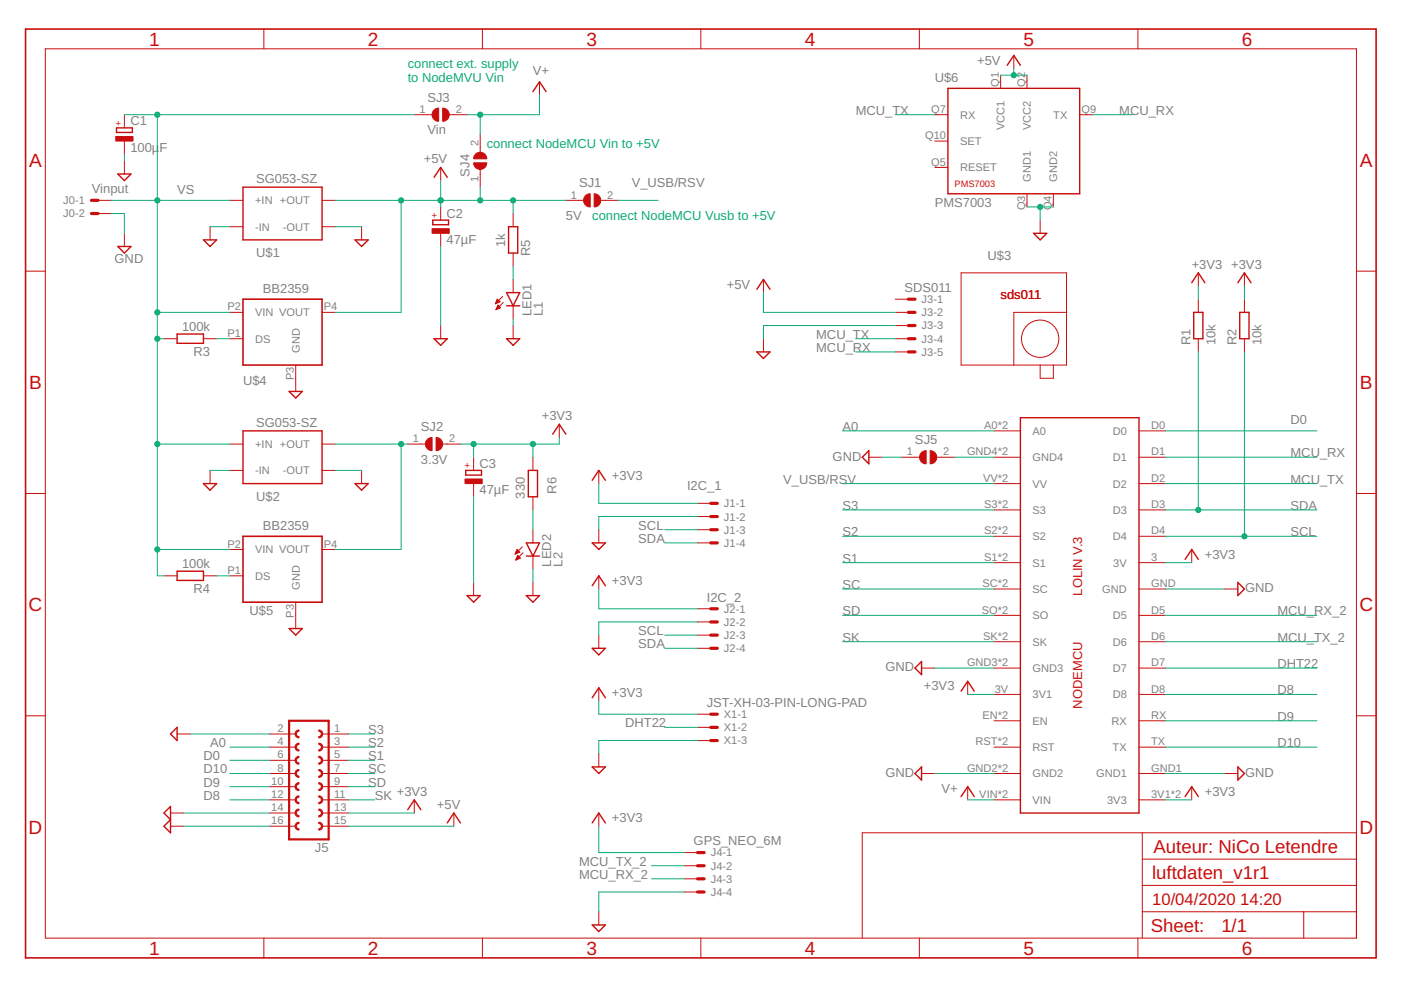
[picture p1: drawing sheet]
<svg xmlns="http://www.w3.org/2000/svg" width="297mm" height="210mm" viewBox="0 0 297 210" stroke-linecap="round" stroke-linejoin="round" font-family="sans-serif">
<g fill="none" stroke="#c90d0c" stroke-width=".68">
<path d="M19.4 45.3h1.4M19.4 42.5h1.4M192.6 63.4h1.4M192.6 66.2h1.4M192.6 69h1.4M192.6 71.8h1.4M192.6 74.6h1.4M150.7 106.7h1.4M150.7 109.5h1.4M150.7 112.3h1.4M150.7 115.1h1.4M150.7 129.1h1.4"/>
<path d="M150.7 131.9h1.4M150.7 134.7h1.4M150.7 137.5h1.4M150.7 151.4h1.4M150.7 154.2h1.4M150.7 157h1.4M147.9 180.8h1.4M147.9 183.6h1.4M147.9 186.3h1.4M147.9 189.1h1.4"/>
</g>
<g fill="none" stroke="#c90d0c" stroke-width=".21">
<path d="M9.6 10.4h278v188.5h-278zM55.9 6.2v4.2M102.3 6.2v4.2M114.4 17.3v2.8M148.6 6.2v4.2M194.9 6.2v4.2M212.2 15.9v2.8M214.9 11.7v2.8M217.7 15.9v2.8M241.3 6.2v4.2M26.4 24.3v2.8M26.4 29.9v2.8"/>
<path d="M26.4 34.1v2.8M87.8 24.3h3.8M93.4 35.5v2.8M95.2 24.3h3.8M101.8 28.5v3.8M101.8 35.9v3.8M198.2 24.3h2.8M198.2 29.9h2.8M198.2 35.5h2.8M228.9 24.3h2.8M5.4 57.5h4.2M20.8 45.3h2.8"/>
<path d="M20.8 42.5h2.8M26.4 49.5v2.8M44.5 48.1v2.8M48.7 42.5h2.8M48.7 48.1h2.8M68.3 42.5h2.8M68.3 48.1h2.8M76.7 48.1v2.8M93.4 43.9v2.8M93.4 49.5v2.8M108.8 45.3v2.8M108.8 53.7v2.8"/>
<path d="M108.8 59.2v2.8M120 42.5h3.7M127.4 42.5h3.7M161.9 59.2v2.8M203.8 57.8h22.3v19.6h-22.3zM217.7 41.1v2.8M220.5 46.7v2.8M223.3 41.1v2.8M254.1 57.8v2.8M263.8 57.8v2.8M287.6 57.5h4.2M34.8 71.8h2.7"/>
<path d="M43.1 71.8h2.8M48.7 66.2h2.8M48.7 71.8h2.8M62.7 77.4v5.6M68.3 66.2h2.8M93.4 69v2.8M105.1 64.3h.2M105.1 64.1h.5M105.2 65.6h.1M105.2 64h.8M105.2 65.5h.4M105.3 63.9h.6"/>
<path d="M105.3 65.4h.6M105.3 63.7h.4M105.3 65.2h.8M105.4 63.6h.2M105.4 65.1h.6M105.4 63.5h.1M105.4 63.4l-.4 1M105.4 63.4l.6 .6-1 .4M105.5 65h.4M105.5 64.8h.2M106.1 65.2l-.5-.5-.4 1M106.1 65.2l-.9 .5"/>
<path d="M106.6 62.9l-1.6 1.5M106.7 64.1l-1.5 1.6M108.8 64.8v2.8M108.8 69v2.8M161.9 71.8v2.8M189.8 63.4h2.8M189.8 66.2h2.8M189.8 69h2.8M189.8 71.8h2.8M189.8 74.6h2.8M220.5 77.4v2.8h2.8v-2.8M226.1 66.2h-11.2v11.2"/>
<path d="M254.1 63.4v2.8M254.1 71.8v2.8M263.8 63.4v2.8M263.8 71.8v2.8M44.5 99.7v2.8M48.7 99.7h2.8M48.7 94.1h2.8M68.3 99.7h2.8M68.3 94.1h2.8M76.7 99.7v2.8M86.4 94.1h3.8M93.9 94.1h3.7"/>
<path d="M100.4 96.9v2.8M113 96.9v2.8M118.6 90v2.8M127 99.7v2.8M184.2 96.9h2.8M191.2 96.9h3.8M198.6 96.9h3.8M210.8 91.4h5.5M210.8 96.9h5.5M241.5 91.4h5.6M241.5 96.9h5.6M5.4 104.6h4.2"/>
<path d="M48.7 116.5h2.8M68.3 116.5h2.8M100.4 102.5v2.8M109.2 117.4h.2M109.3 117.3h.4M109.4 117.1h.6M109.4 118.6h.2M109.4 117h.7M109.5 118.5h.4M109.5 116.9h.5M109.5 118.3h.8M109.5 116.7h.3"/>
<path d="M109.6 118.2h.6M109.6 116.6h.1M109.6 116.5l.6 .6-1 .4zM109.6 118.1h.5M109.7 117.9h.2M109.7 117.8h.1M109.8 117.8l.5 .5-1 .4zM110.7 116l-1.5 1.5M110.9 117.2l-1.6 1.5M113 105.3v2.8M113 112.3v2.8M113 117.9v2.8"/>
<path d="M127 112.3v2.8M147.9 106.7h2.8M147.9 109.5h2.8M147.9 112.3h2.8M147.9 115.1h2.8M210.8 102.5h5.5M210.8 108.1h5.5M210.8 113.7h5.5M210.8 119.3h5.5M241.5 102.5h5.6M241.5 108.1h5.6M241.5 113.7h5.6"/>
<path d="M241.5 119.3h5.6M252.7 116.5v2.8M287.6 104.6h4.2M34.8 122.1h2.7M43.1 122.1h2.8M48.7 122.1h2.8M62.7 127.7v5.6M100.4 123.5v2.8M113 123.5v2.8M127 122.1v2.8M127 134.7v2.8M147.9 129.1h2.8"/>
<path d="M147.9 131.9h2.8M147.9 134.7h2.8M147.9 137.5h2.8M210.8 124.9h5.5M210.8 130.5h5.5M210.8 136.1h5.5M241.5 124.9h5.6M241.5 130.5h5.6M241.5 136.1h5.6M259.7 124.9h2.7M5.4 151.8h4.2M37.5 155.6h2.8"/>
<path d="M57.1 158.4h5.6M57.1 155.6h5.6M68.3 158.4h5.6M68.3 155.6h5.6M127 145.8v2.8M127 159.8v2.8M147.9 151.4h2.8M147.9 154.2h2.8M147.9 157h2.8M195.4 141.6h2.8M205.2 144.4v2.8M210.8 141.6h5.5"/>
<path d="M210.8 147.2h5.5M210.8 152.8h5.5M210.8 158.4h5.5M241.5 141.6h5.6M241.5 147.2h5.6M241.5 152.8h5.6M241.5 158.4h5.6M287.6 151.8h4.2M36.2 172.4h2.7M36.2 175.2h2.7M57.1 164h5.6M57.1 169.6h5.6"/>
<path d="M57.1 172.4h5.6M57.1 175.2h5.6M57.1 161.2h5.6M57.1 166.8h5.6M68.3 164h5.6M68.3 169.6h5.6M68.3 172.4h5.6M68.3 175.2h5.6M68.3 161.2h5.6M68.3 166.8h5.6M87.8 169.6v2.8M96.2 172.4v2.8"/>
<path d="M127 172.4v2.8M195.4 164h2.8M205.2 166.8v2.8M210.8 164h5.5M210.8 169.6h5.5M241.5 164h5.6M241.5 169.6h5.6M242.2 176.6v22.3M252.7 166.8v2.8M259.7 164h2.7M287.6 176.6h-104.8v22.3M55.9 198.9v4.2"/>
<path d="M102.3 198.9v4.2M127 193.3v2.8M145.1 180.8h2.8M145.1 183.6h2.8M145.1 186.3h2.8M145.1 189.1h2.8M148.6 198.9v4.2M194.9 198.9v4.2M241.3 198.9v4.2M242.2 193.3h45.4M242.2 187.7h45.4M242.2 182.2h45.4"/>
<path d="M276.4 193.3v5.6"/>
<circle cx="220.5" cy="71.8" r="4"/>
</g>
<g fill="none" stroke="#c90d0c" stroke-width=".3">
<path d="M113 19.4l1.4-2.1 1.4 2.1M201 18.7h27.9v22.4h-27.9zM213.6 13.8l1.3-2.1 1.4 2.1M24.7 27.1h3.4v1h-3.4zM25 36.9h2.8l-1.4 1.4zM51.5 39.7h16.8v11.2h-16.8zM92 37.6l1.4-2.1 1.4 2.1M25 52.3h2.8l-1.4 1.4zM43.1 50.9h2.8l-1.4 1.4zM75.3 50.9h2.8l-1.4 1.4zM91.8 46.7h3.3v.9h-3.3zM107.8 48.1h2v5.6h-2z"/>
<path d="M219.1 49.5h2.8l-1.4 1.4zM252.7 59.9l1.4-2.1 1.4 2.1M262.4 59.9l1.4-2.1 1.4 2.1M37.5 70.8h5.6v2h-5.6zM92 71.8h2.8l-1.4 1.4zM107.4 71.8h2.8l-1.4 1.4zM107.4 62h2.8l-1.4 2.8zM107.4 64.8h2.8M160.5 74.6h2.8l-1.4 1.4zM160.5 61.3l1.4-2.1 1.4 2.1M253.1 66.2h1.9v5.6h-1.9zM262.8 66.2h2v5.6h-2z"/>
<path d="M51.5 91.4h16.8v11.1h-16.8zM61.3 83h2.8l-1.4 1.4zM98.7 99.7h3.4v1h-3.4zM112 99.7h2v5.6h-2zM117.2 92.1l1.4-2.1 1.4 2.1M184.2 95.5v2.8l-1.4-1.4zM216.3 88.6h25.2v83.8h-25.2zM43.1 102.5h2.8l-1.4 1.4zM75.3 102.5h2.8l-1.4 1.4zM111.6 115.1h2.8l-1.4 2.8zM111.6 117.9h2.8M125.6 101.8l1.4-2.1 1.4 2.1"/>
<path d="M125.6 115.1h2.8l-1.4 1.4zM251.3 118.6l1.4-2.1 1.4 2.1M37.5 121.1h5.6v2h-5.6zM61.3 133.3h2.8l-1.4 1.4zM99 126.3h2.8l-1.4 1.4zM111.6 126.3h2.8l-1.4 1.4zM125.6 124.2l1.4-2.1 1.4 2.1M125.6 137.5h2.8l-1.4 1.4zM262.4 123.5l1.4 1.4-1.4 1.4zM37.5 154.2v2.8l-1.3-1.4zM125.6 147.9l1.4-2.1 1.4 2.1M195.4 140.3v2.7l-1.4-1.4z"/>
<path d="M203.8 146.5l1.4-2.1 1.4 2.1M36.2 171v5.6l-1.4-1.4 1.4-1.4-1.4-1.4zM86.4 171.7l1.4-2.1 1.4 2.1M94.8 174.5l1.4-2.1 1.4 2.1M125.6 162.6h2.8l-1.4 1.4zM125.6 174.5l1.4-2.1 1.4 2.1M195.4 162.6v2.8l-1.4-1.4zM203.8 168.9l1.4-2.1 1.4 2.1M251.3 168.9l1.4-2.1 1.4 2.1M262.4 162.6l1.4 1.4-1.4 1.4zM125.6 196.1h2.8l-1.4 1.4z"/>
</g>
<g fill="#c90d0c" stroke="#c90d0c" stroke-width=".21">
<path d="M126 41.1a1.4 1.4 0 0 1 1.4 1.4 1.4 1.4 0 0 1-1.4 1.4z" fill-rule="evenodd"/>
<path d="M124.1 41.5l.6-.4h.4v2.8a1.4 1.4 0 0 1-1.3-.9 1.4 1.4 0 0 1 .3-1.5z" fill-rule="evenodd"/>
<path d="M92.5 92.8a1.4 1.4 0 0 1 1.4 1.3 1.4 1.4 0 0 1-1.4 1.4z" fill-rule="evenodd"/>
<path d="M90.6 93.2l1-.4v2.7a1.4 1.4 0 0 1-1.3-.8 1.4 1.4 0 0 1 .3-1.5z" fill-rule="evenodd"/>
<path d="M93.9 22.9a1.4 1.4 0 0 1 1.4 1.4 1.4 1.4 0 0 1-1.4 1.4z" fill-rule="evenodd"/>
<path d="M92 23.3l.5-.3 .5-.1v2.8a1.4 1.4 0 0 1-1.3-.8 1.4 1.4 0 0 1 .3-1.6z" fill-rule="evenodd"/>
<path d="M67.6 160.4a.84 .84 0 0 1 .8 .8 .84 .84 0 0 1-.8 .8v-.2a.56 .56 0 0 0 .5-.6 .56 .56 0 0 0-.5-.6z" fill-rule="evenodd"/>
<path d="M67.6 157.6a.84 .84 0 0 1 .8 .8 .84 .84 0 0 1-.8 .8v-.2a.56 .56 0 0 0 .5-.6 .56 .56 0 0 0-.5-.6z" fill-rule="evenodd"/>
<path d="M67.6 154.8a.84 .84 0 0 1 .8 .8 .84 .84 0 0 1-.8 .8v-.2a.56 .56 0 0 0 .5-.6 .56 .56 0 0 0-.5-.6z" fill-rule="evenodd"/>
<path d="M62.7 160.7l.6-.3h.1v.2a.56 .56 0 0 0-.6 .6 .56 .56 0 0 0 .6 .6v.2a.84 .84 0 0 1-.7-1.3z" fill-rule="evenodd"/>
<path d="M62.7 157.9l.6-.3h.1v.2a.56 .56 0 0 0-.6 .6 .56 .56 0 0 0 .6 .6v.2a.84 .84 0 0 1-.7-1.3z" fill-rule="evenodd"/>
<path d="M62.7 155.2l.6-.4h.1v.2a.56 .56 0 0 0-.6 .6 .56 .56 0 0 0 .6 .6v.2a.84 .84 0 0 1-.7-1.2z" fill-rule="evenodd"/>
<path d="M67.6 165.9a.84 .84 0 0 1 .8 .9 .84 .84 0 0 1-.8 .8v-.3a.56 .56 0 0 0 .5-.5 .56 .56 0 0 0-.5-.6z" fill-rule="evenodd"/>
<path d="M67.6 163.2a.84 .84 0 0 1 .8 .8 .84 .84 0 0 1-.8 .8v-.3a.56 .56 0 0 0 .5-.5 .56 .56 0 0 0-.5-.6z" fill-rule="evenodd"/>
<path d="M62.8 166.1l.6-.2v.3a.56 .56 0 0 0-.6 .6 .56 .56 0 0 0 .6 .5v.3a.84 .84 0 0 1-.8-.5 .84 .84 0 0 1 .2-1z" fill-rule="evenodd"/>
<path d="M62.8 163.3l.6-.1v.2a.56 .56 0 0 0-.6 .6 .56 .56 0 0 0 .6 .5v.3a.84 .84 0 0 1-.8-.5 .84 .84 0 0 1 .2-1z" fill-rule="evenodd"/>
<path d="M67.6 174.3a.84 .84 0 0 1 .8 .9 .84 .84 0 0 1-.8 .8v-.3a.56 .56 0 0 0 .5-.5 .56 .56 0 0 0-.5-.6z" fill-rule="evenodd"/>
<path d="M67.6 171.5a.84 .84 0 0 1 .8 .9 .84 .84 0 0 1-.8 .8v-.3a.56 .56 0 0 0 .5-.5 .56 .56 0 0 0-.5-.6z" fill-rule="evenodd"/>
<path d="M67.6 168.7a.84 .84 0 0 1 .8 .9 .84 .84 0 0 1-.8 .8v-.3a.56 .56 0 0 0 .5-.5 .56 .56 0 0 0-.5-.6z" fill-rule="evenodd"/>
<path d="M62.8 174.5l.6-.2v.3a.56 .56 0 0 0-.6 .6 .56 .56 0 0 0 .6 .5v.3a.84 .84 0 0 1-.8-.5 .84 .84 0 0 1 .2-1z" fill-rule="evenodd"/>
<path d="M62.8 171.7l.6-.2v.3a.56 .56 0 0 0-.6 .6 .56 .56 0 0 0 .6 .5v.3a.84 .84 0 0 1-.8-.5 .84 .84 0 0 1 .2-1z" fill-rule="evenodd"/>
<path d="M62.8 168.9l.6-.2v.3a.56 .56 0 0 0-.6 .6 .56 .56 0 0 0 .6 .5v.3a.84 .84 0 0 1-.8-.5 .84 .84 0 0 1 .2-1z" fill-rule="evenodd"/>
<path d="M100.8 32.7a1.41 1.41 0 0 1 1.5-.3 1.41 1.41 0 0 1 .9 1.3h-2.8l.1-.5z" fill-rule="evenodd"/>
<path d="M100.4 34.5h2.8a1.4 1.4 0 0 1-1.4 1.4 1.4 1.4 0 0 1-1.4-1.4z" fill-rule="evenodd"/>
<path d="M197.2 95.5a1.4 1.4 0 0 1 1.4 1.4 1.4 1.4 0 0 1-1.4 1.4z" fill-rule="evenodd"/>
<path d="M195.4 95.9l1-.4v2.8a1.4 1.4 0 0 1-1.3-.8 1.4 1.4 0 0 1 .3-1.6z" fill-rule="evenodd"/>
</g>
<path d="M5.4 6.2h286.4v196.9h-286.4zM51.5 63.4h16.8v14h-16.8zM51.5 113.7h16.8v14h-16.8z" fill="none" stroke="#c90d0c" stroke-width=".34"/>
<path d="M61.3 152.8h8.4v25.2h-8.4z" fill="none" stroke="#c90d0c" stroke-width=".47"/>
<g fill="#c90d0c" stroke="#c90d0c" stroke-width=".21">
<path d="M91.6 48.5h3.6v1h-3.6z"/>
<path d="M98.6 101.6h3.6v.9h-3.6z"/>
<path d="M24.6 28.9h3.6v1h-3.6z"/>
</g>
<g fill="none" stroke="#0dab76" stroke-width=".21">
<path d="M212.2 15.9h5.5M214.9 14.5v1.4M26.4 32.7v1.4M26.4 24.3h61.4M33.4 24.3v97.8h1.4M93.4 38.3v5.6M101.8 24.3v4.2M101.8 39.7v2.8M114.4 20.1v4.2h-15.4M189.8 24.3h8.4M231.7 24.3h8.4M23.6 45.3h2.8v4.2"/>
<path d="M23.6 42.5h25.1M44.5 48.1h4.2M71.1 48.1h5.6M71.1 42.5h48.9M85 42.5v23.7h-13.9M93.4 52.3v16.7M108.8 42.5v2.8M108.8 56.5v2.7M131.1 42.5h8.4M217.7 43.9h5.6M220.5 43.9v2.8M33.4 66.2h15.3"/>
<path d="M33.4 71.8h1.4M45.9 71.8h2.8M108.8 67.6v1.4M161.9 62v4.2h27.9M181.4 71.8h8.4M181.4 74.6h8.4M189.8 69h-27.9v2.8M254.1 60.6v2.8M254.1 74.6v33.5M263.8 60.6v2.8M263.8 74.6v39.1M33.4 94.1h15.3"/>
<path d="M44.5 99.7h4.2M71.1 99.7h5.6M71.1 94.1h15.3M85 94.1v22.4h-13.9M100.4 94.1v2.8M113 94.1v2.8M118.6 92.8v1.3h-21M178.6 91.4h32.2M187 96.9h4.2M202.4 96.9h8.4M247.1 96.9h32.1M247.1 91.4h32.1"/>
<path d="M33.4 116.5h15.3M100.4 105.3v18.2M113 108.1v4.2M127 102.5v4.2h20.9M140.9 115.1h7M140.9 112.3h7M147.9 109.5h-20.9v2.8M178.6 119.3h32.2M178.6 108.1h32.2M178.6 113.7h32.2M178.6 102.5h32.2M247.1 119.3h5.6"/>
<path d="M247.1 108.1h32.1M247.1 113.7h32.1M247.1 102.5h32.1M45.9 122.1h2.8M113 120.7v2.8M127 124.9v4.2h20.9M140.9 137.5h7M140.9 134.7h7M147.9 131.9h-20.9v2.8M178.6 124.9h32.2M178.6 130.5h32.2M178.6 136.1h32.2"/>
<path d="M247.1 124.9h12.6M247.1 130.5h32.1M247.1 136.1h32.1M40.3 155.6h16.8M48.7 158.4h8.4M73.9 155.6h5.6M73.9 158.4h5.6M127 148.6v2.8h20.9M140.9 154.2h7M147.9 157h-20.9v2.8M198.2 141.6h12.6M205.2 147.2h5.6"/>
<path d="M247.1 141.6h32.1M247.1 147.2h32.1M247.1 158.4h32.1M247.1 152.8h32.1M38.9 172.4h18.2M38.9 175.2h18.2M48.7 164h8.4M48.7 169.6h8.4M48.7 161.2h8.4M48.7 166.8h8.4M73.9 164h5.6M73.9 172.4h13.9"/>
<path d="M73.9 175.2h22.3M73.9 169.6h5.6M73.9 161.2h5.6M73.9 166.8h5.6M127 175.2v5.6h18.1M198.2 164h12.6M205.2 169.6h5.6M247.1 164h12.6M247.1 169.6h5.6M138.1 186.3h7M138.1 183.6h7M145.1 189.1h-18.1v4.2"/>
</g>
<g fill="#0dab76" stroke="#0dab76" stroke-width=".21">
<circle cx="220.5" cy="43.9" r=".55"/>
<circle cx="33.4" cy="42.5" r=".55"/>
<circle cx="33.4" cy="66.2" r=".55"/>
<circle cx="33.4" cy="94.1" r=".55"/>
<circle cx="33.4" cy="71.8" r=".55"/>
<circle cx="33.4" cy="116.5" r=".55"/>
<circle cx="33.4" cy="24.3" r=".55"/>
<circle cx="85" cy="94.1" r=".55"/>
<circle cx="85" cy="42.5" r=".55"/>
<circle cx="93.4" cy="42.5" r=".55"/>
<circle cx="101.8" cy="42.5" r=".55"/>
<circle cx="108.8" cy="42.5" r=".55"/>
<circle cx="214.9" cy="15.9" r=".55"/>
<circle cx="100.4" cy="94.1" r=".55"/>
<circle cx="113" cy="94.1" r=".55"/>
<circle cx="101.8" cy="24.3" r=".55"/>
<circle cx="254.1" cy="108.1" r=".55"/>
<circle cx="263.8" cy="113.7" r=".55"/>
</g>
<g font-size="4" fill="#c90d0c">
<text x="31.7" y="9.7">1</text>
<text x="78" y="9.7">2</text>
<text x="124.3" y="9.7">3</text>
<text x="170.6" y="9.7">4</text>
<text x="217" y="9.7">5</text>
<text x="263.3" y="9.7">6</text>
<text x="6.2" y="35.4">A</text>
<text x="288.3" y="35.4">A</text>
<text x="6.2" y="82.5">B</text>
<text x="288.3" y="82.5">B</text>
<text x="6.1" y="129.6">C</text>
<text x="288.2" y="129.6">C</text>
<text x="6.1" y="176.8">D</text>
<text x="288.2" y="176.8">D</text>
<text x="31.7" y="202.4">1</text>
<text x="78" y="202.4">2</text>
<text x="124.3" y="202.4">3</text>
<text x="170.6" y="202.4">4</text>
<text x="217" y="202.4">5</text>
<text x="263.3" y="202.4">6</text>
</g>
<g font-size="3.9" fill="#c90d0c">
<text x="244.6" y="180.8">Auteur: NiCo Letendre</text>
<text x="244.3" y="186.3">luftdaten_v1r1</text>
<text x="244" y="197.7">Sheet:</text>
<text x="258.9" y="197.5">1/1</text>
</g>
<g font-size="3.5" fill="#c90d0c">
<text x="244.3" y="191.9">10/04/2020</text>
<text x="262.9" y="191.9">14:20</text>
</g>
<g font-size="2.8" fill="#0dab76">
<text x="86.4" y="14.4">connect ext. supply</text>
<text x="86.4" y="17.3">to NodeMVU Vin</text>
<text x="103.2" y="31.3">connect NodeMCU Vin to +5V</text>
<text x="125.6" y="46.7">connect NodeMCU Vusb to +5V</text>
</g>
<g font-size="2.8" fill="#808080">
<text x="113" y="15.9">V+</text>
<text x="198.2" y="17.3">U$6</text>
<text x="207.2" y="13.7">+5V</text>
<text x="90.6" y="21.5">SJ3</text>
<text x="27.6" y="26.6">C1</text>
<text x="90.6" y="28.5">Vin</text>
<text x="181.4" y="24.3">MCU_TX</text>
<text x="237.3" y="24.3">MCU_RX</text>
<text x="27.6" y="32.2">100µ</text>
<text x="33.8" y="32.2">F</text>
<text x="89.8" y="34.7">+5V</text>
<text x="19.5" y="40.9">Vinput</text>
<text x="37.6" y="41.1">VS</text>
<text x="54.3" y="38.8">SG053-SZ</text>
<text x="99.6" y="37.4" transform="rotate(-90 99.6 37.4)">SJ4</text>
<text x="122.8" y="39.7">SJ1</text>
<text x="133.9" y="39.7">V_USB/RSV</text>
<text x="94.7" y="46.1">C2</text>
<text x="120" y="46.7">5V</text>
<text x="198.2" y="43.9">PMS7003</text>
<text x="94.7" y="51.7">47µF</text>
<text x="107.1" y="52.4" transform="rotate(-90 107.1 52.4)">1k</text>
<text x="24.3" y="55.7">GND</text>
<text x="54.3" y="54.5">U$1</text>
<text x="112.4" y="54.4" transform="rotate(-90 112.4 54.4)">R5</text>
<text x="209.4" y="55.1">U$3</text>
<text x="252.7" y="57">+3V3 +3V3</text>
<text x="55.7" y="62">BB2359</text>
<text x="154.1" y="61.2">+5V</text>
<text x="191.8" y="61.9">SDS011</text>
<text x="38.6" y="70.1">100k</text>
<text x="112.7" y="67.1" transform="rotate(-90 112.7 67.1)">LED1</text>
<text x="115.1" y="67.1" transform="rotate(-90 115.1 67.1)">L1</text>
<text x="173" y="71.8">MCU_TX</text>
<text x="41" y="75.4">R3</text>
<text x="173" y="74.6">MCU_RX</text>
<text x="252.4" y="73.2" transform="rotate(-90 252.4 73.2)">R1</text>
<text x="257.7" y="73.2" transform="rotate(-90 257.7 73.2)">10k</text>
<text x="262.2" y="73.2" transform="rotate(-90 262.2 73.2)">R2</text>
<text x="267.5" y="73.2" transform="rotate(-90 267.5 73.2)">10k</text>
<text x="51.5" y="81.6">U$4</text>
<text x="114.9" y="89.1">+3V3</text>
<text x="273.6" y="90">D0</text>
<text x="54.3" y="90.5">SG053-SZ</text>
<text x="89.2" y="91.4">SJ2</text>
<text x="178.6" y="91.4">A0</text>
<text x="194" y="94.2">SJ5</text>
<text x="89.2" y="98.3">3.3V</text>
<text x="101.7" y="99.2">C3</text>
<text x="129.7" y="101.7">+3V3</text>
<text x="176.5" y="97.6">GND</text>
<text x="273.6" y="97">MCU_RX</text>
<text x="54.3" y="106.2">U$2</text>
<text x="101.7" y="104.8">47µF</text>
<text x="111.3" y="105.7" transform="rotate(-90 111.3 105.7)">330</text>
<text x="118" y="104.7" transform="rotate(-90 118 104.7)">R6</text>
<text x="145.7" y="103.8">I2C_1</text>
<text x="166.1" y="102.5">V_USB/RSV</text>
<text x="273.6" y="102.5">MCU_TX</text>
<text x="55.7" y="112.3">BB2359</text>
<text x="135.3" y="112.3">SCL</text>
<text x="178.6" y="108.1">S3</text>
<text x="178.6" y="113.7">S2</text>
<text x="273.6" y="108.1">SDA</text>
<text x="273.6" y="113.7">SCL</text>
<text x="135.3" y="115.1">SDA</text>
<text x="178.6" y="119.3">S1</text>
<text x="255.5" y="118.5">+3V3</text>
<text x="38.6" y="120.4">100k</text>
<text x="41" y="125.7">R4</text>
<text x="116.9" y="120.1" transform="rotate(-90 116.9 120.1)">LED2</text>
<text x="119.3" y="120.1" transform="rotate(-90 119.3 120.1)">L2</text>
<text x="129.7" y="124">+3V3</text>
<text x="178.6" y="124.9">SC</text>
<text x="264" y="125.6">GND</text>
<text x="52.9" y="130.5">U$5</text>
<text x="149.9" y="127.5">I2C_2</text>
<text x="178.6" y="130.5">SD</text>
<text x="270.8" y="130.5">MCU_RX_2</text>
<text x="135.3" y="137.5">SDA</text>
<text x="135.3" y="134.7">SCL</text>
<text x="178.6" y="136.1">SK</text>
<text x="270.8" y="136.1">MCU_TX_2</text>
<text x="187.7" y="142.3">GND</text>
<text x="270.8" y="141.6">DHT22</text>
<text x="129.7" y="147.8">+3V3</text>
<text x="149.9" y="149.9">JST-XH-03-PIN-LONG-PAD</text>
<text x="195.9" y="146.4">+3V3</text>
<text x="270.8" y="147.2">D8</text>
<text x="78.1" y="155.6">S3</text>
<text x="132.5" y="154.2">DHT22</text>
<text x="270.8" y="152.8">D9</text>
<text x="43.1" y="161.2">D0</text>
<text x="44.5" y="158.4">A0</text>
<text x="78.1" y="158.4">S2</text>
<text x="78.1" y="161.2">S1</text>
<text x="270.8" y="158.4">D10</text>
<text x="43.1" y="166.8">D9</text>
<text x="43.1" y="164">D10</text>
<text x="78.1" y="164">SC</text>
<text x="78.1" y="166.8">SD</text>
<text x="187.7" y="164.7">GND</text>
<text x="264" y="164.7">GND</text>
<text x="43.1" y="169.6">D8</text>
<text x="79.5" y="169.6">SK</text>
<text x="84.1" y="168.7">+3V3</text>
<text x="92.6" y="171.5">+5V</text>
<text x="199.6" y="168.2">V+</text>
<text x="255.5" y="168.7">+3V3</text>
<text x="129.7" y="174.3">+3V3</text>
<text x="147.1" y="179.2">GPS_NEO_6M</text>
<text x="66.8" y="180.7">J5</text>
<text x="122.8" y="183.5">MCU_TX_2</text>
<text x="122.8" y="186.3">MCU_RX_2</text>
</g>
<g font-size="2.8" fill="#c90d0c">
<text x="212.2" y="63.4">sds011</text>
<text x="229.5" y="126.3" transform="rotate(-90 229.5 126.3)">LOLIN V.3</text>
<text x="229.5" y="150.3" transform="rotate(-90 229.5 150.3)">NODEMCU</text>
</g>
<g font-size="2.3" fill="#808080">
<text x="88.9" y="23.9">1</text>
<text x="96.6" y="23.9">2</text>
<text x="197.5" y="23.9">Q7</text>
<text x="211.8" y="18.3" transform="rotate(-90 211.8 18.3)">Q1</text>
<text x="217.4" y="18.3" transform="rotate(-90 217.4 18.3)">Q2</text>
<text x="229.3" y="23.9">Q9</text>
<text x="196.1" y="29.5">Q10</text>
<text x="203.6" y="25.2">RX</text>
<text x="213" y="27.6" transform="rotate(-90 213 27.6)">VCC1</text>
<text x="218.6" y="27.6" transform="rotate(-90 218.6 27.6)">VCC2</text>
<text x="223.3" y="25.2">TX</text>
<text x="101.4" y="30.9" transform="rotate(-90 101.4 30.9)">2</text>
<text x="197.5" y="35.1">Q5</text>
<text x="203.6" y="30.7">SET</text>
<text x="101.4" y="38.6" transform="rotate(-90 101.4 38.6)">1</text>
<text x="203.6" y="36.3">RESET</text>
<text x="218.6" y="38.5" transform="rotate(-90 218.6 38.5)">GND1</text>
<text x="224.2" y="38.5" transform="rotate(-90 224.2 38.5)">GND2</text>
<text x="13.4" y="46.1">J0-2</text>
<text x="13.4" y="43.3">J0-1</text>
<text x="54.1" y="43.3">+IN +OUT</text>
<text x="121.1" y="42.1">1</text>
<text x="128.7" y="42.1">2</text>
<text x="217.4" y="44.6" transform="rotate(-90 217.4 44.6)">Q3</text>
<text x="222.9" y="44.6" transform="rotate(-90 222.9 44.6)">Q4</text>
<text x="54.1" y="48.9">-IN</text>
<text x="60" y="48.9">-OUT</text>
<text x="48.3" y="65.8">P2</text>
<text x="68.7" y="65.8">P4</text>
<text x="195.4" y="64.3">J3-1</text>
<text x="48.3" y="71.4">P1</text>
<text x="54.1" y="67.1">VIN VOUT</text>
<text x="195.4" y="67.1">J3-2</text>
<text x="195.4" y="69.9">J3-3</text>
<text x="54.1" y="72.6">DS</text>
<text x="63.5" y="74.8" transform="rotate(-90 63.5 74.8)">GND</text>
<text x="195.4" y="72.6">J3-4</text>
<text x="195.4" y="75.4">J3-5</text>
<text x="62.3" y="80.7" transform="rotate(-90 62.3 80.7)">P3</text>
<text x="54.1" y="95">+IN +OUT</text>
<text x="87.5" y="93.8">1</text>
<text x="95.2" y="93.8">2</text>
<text x="208.7" y="91">A0*2</text>
<text x="218.9" y="92.2">A0</text>
<text x="235.9" y="92.2">D0</text>
<text x="244.1" y="91">D0</text>
<text x="54.1" y="100.6">-IN</text>
<text x="60" y="100.6">-OUT</text>
<text x="192.3" y="96.6">1</text>
<text x="200" y="96.6">2</text>
<text x="205" y="96.6">GND4*2</text>
<text x="218.9" y="97.8">GND4</text>
<text x="235.9" y="97.8">D1</text>
<text x="244.1" y="96.6">D1</text>
<text x="153.5" y="107.6">J1-1</text>
<text x="208.4" y="102.1">VV*2</text>
<text x="208.7" y="107.7">S3*2</text>
<text x="218.9" y="103.4">VV</text>
<text x="235.9" y="103.4">D2</text>
<text x="244.1" y="102.1">D2</text>
<text x="244.1" y="107.7">D3</text>
<text x="153.5" y="110.4">J1-2</text>
<text x="153.5" y="113.2">J1-3</text>
<text x="208.7" y="113.3">S2*2</text>
<text x="218.9" y="109">S3</text>
<text x="235.9" y="109">D3</text>
<text x="244.1" y="113.3">D4</text>
<text x="48.3" y="116.1">P2</text>
<text x="54.1" y="117.3">VIN VOUT</text>
<text x="68.7" y="116.1">P4</text>
<text x="153.5" y="115.9">J1-4</text>
<text x="208.7" y="118.9">S1*2</text>
<text x="218.9" y="114.5">S2</text>
<text x="235.9" y="114.5">D4</text>
<text x="244.1" y="118.9">3</text>
<text x="48.3" y="121.7">P1</text>
<text x="54.1" y="122.9">DS</text>
<text x="63.5" y="125.1" transform="rotate(-90 63.5 125.1)">GND</text>
<text x="208.3" y="124.5">SC*2</text>
<text x="218.9" y="125.7">SC</text>
<text x="218.9" y="120.1">S1</text>
<text x="233.7" y="125.7">GND</text>
<text x="236" y="120.1">3V</text>
<text x="244.1" y="124.5">GND</text>
<text x="62.3" y="130.9" transform="rotate(-90 62.3 130.9)">P3</text>
<text x="153.5" y="129.9">J2-1</text>
<text x="208.2" y="130.1">SO*2</text>
<text x="218.9" y="131.3">SO</text>
<text x="235.9" y="131.3">D5</text>
<text x="244.1" y="130.1">D5</text>
<text x="153.5" y="132.7">J2-2</text>
<text x="153.5" y="135.5">J2-3</text>
<text x="208.4" y="135.7">SK*2</text>
<text x="218.9" y="136.9">SK</text>
<text x="235.9" y="136.9">D6</text>
<text x="244.1" y="135.7">D6</text>
<text x="153.5" y="138.3">J2-4</text>
<text x="205" y="141.3">GND3*2</text>
<text x="218.9" y="142.5">GND3</text>
<text x="235.9" y="142.5">D7</text>
<text x="244.1" y="141.3">D7</text>
<text x="210.9" y="146.8">3V</text>
<text x="218.9" y="148.1">3V1</text>
<text x="235.9" y="148.1">D8</text>
<text x="244.1" y="146.8">D8</text>
<text x="58.8" y="155.2">2</text>
<text x="70.9" y="155.2">1</text>
<text x="153.5" y="152.3">X1-1</text>
<text x="153.5" y="155.1">X1-2</text>
<text x="208.3" y="152.4">EN*2</text>
<text x="218.9" y="153.7">EN</text>
<text x="235.7" y="153.7">RX</text>
<text x="244.1" y="152.4">RX</text>
<text x="58.8" y="158">4</text>
<text x="58.8" y="160.8">6</text>
<text x="70.9" y="158">3</text>
<text x="70.9" y="160.8">5</text>
<text x="153.5" y="157.8">X1-3</text>
<text x="206.8" y="158">RST*2</text>
<text x="218.9" y="159.2">RST</text>
<text x="235.9" y="159.2">TX</text>
<text x="244.1" y="158">TX</text>
<text x="57.5" y="166.4">10</text>
<text x="58.8" y="163.6">8</text>
<text x="70.9" y="163.6">7</text>
<text x="70.9" y="166.4">9</text>
<text x="205" y="163.6">GND2*2</text>
<text x="218.9" y="164.8">GND2</text>
<text x="232.4" y="164.8">GND1</text>
<text x="244.1" y="163.6">GND1</text>
<text x="57.5" y="169.2">12</text>
<text x="57.5" y="172">14</text>
<text x="70.9" y="169.2">11</text>
<text x="70.9" y="172">13</text>
<text x="207.6" y="169.2">VIN*2</text>
<text x="218.9" y="170.4">VIN</text>
<text x="234.7" y="170.4">3V3</text>
<text x="244.1" y="169.2">3V1*2</text>
<text x="57.5" y="174.8">16</text>
<text x="70.9" y="174.8">15</text>
<text x="150.7" y="181.6">J4-1</text>
<text x="150.7" y="184.4">J4-2</text>
<text x="150.7" y="187.2">J4-3</text>
<text x="150.7" y="190">J4-4</text>
</g>
<g font-size="2" fill="#c90d0c">
<text x="25.7" y="26.7" transform="rotate(-90 25.7 26.7)">+</text>
<text x="202.4" y="39.7">PMS7003</text>
<text x="92.8" y="46.2" transform="rotate(-90 92.8 46.2)">+</text>
<text x="99.8" y="99.3" transform="rotate(-90 99.8 99.3)">+</text>
</g>
</svg>
